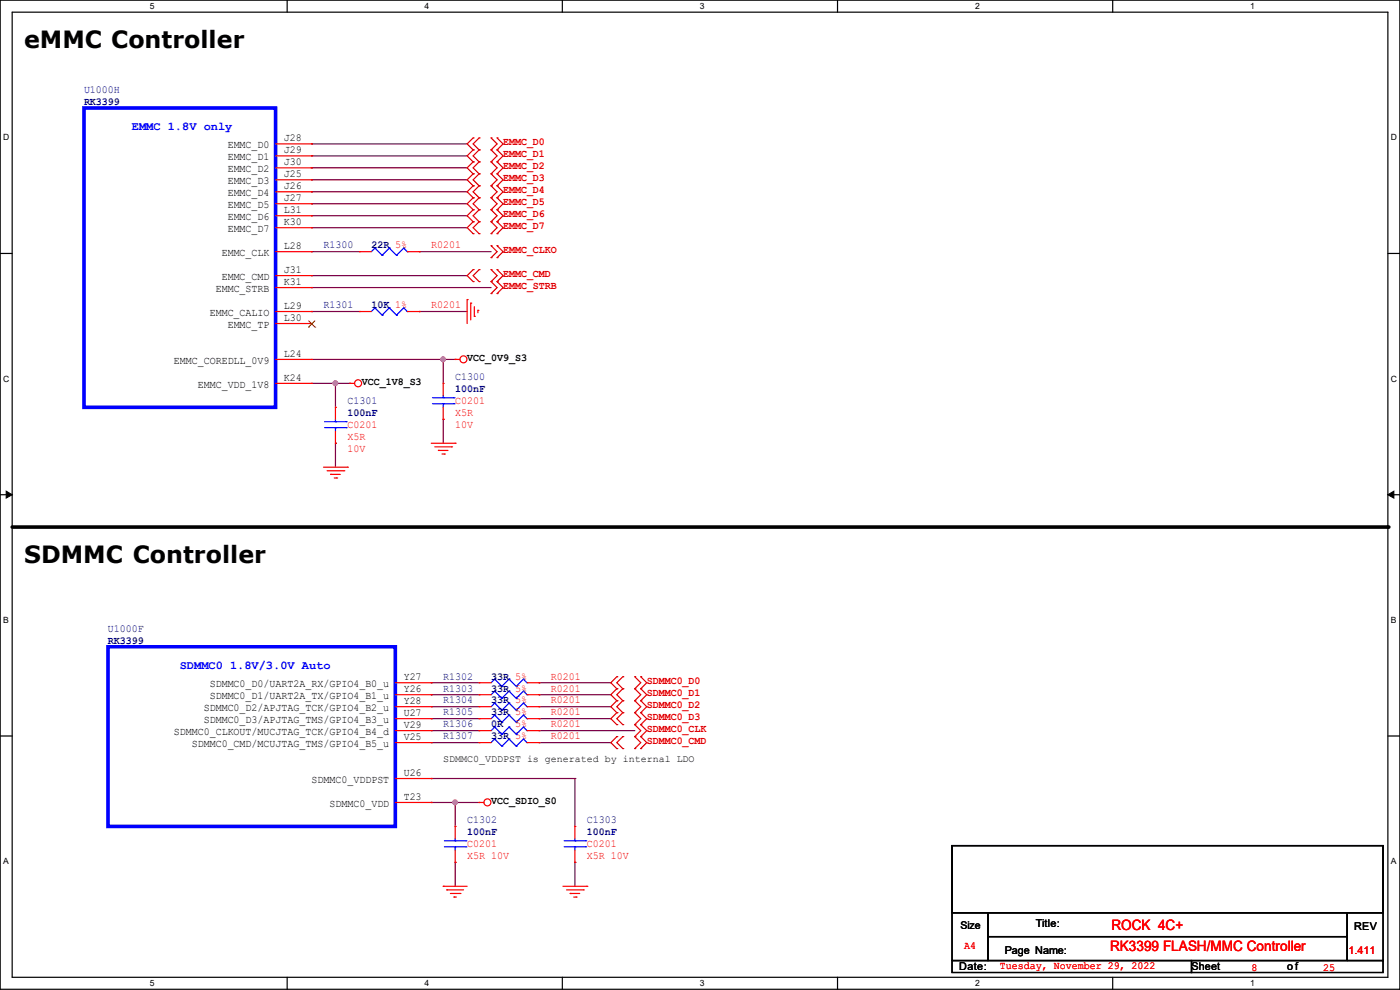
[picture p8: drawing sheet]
<svg xmlns="http://www.w3.org/2000/svg" width="297mm" height="210mm" viewBox="0 0 297 210" stroke-linecap="round" stroke-linejoin="round" font-family="sans-serif">
<path d="M0 0h297v209.8h-297zM2.6 2.6h291.8v204.7h-291.8z" fill="none" stroke="#000" stroke-width=".25"/>
<g fill="#fff">
<path d="M31.7 .3h1v2h-1z"/>
<path d="M31.7 207.6h1v2h-1z"/>
</g>
<path d="M60.9 0v2.6M60.9 207.3v2.5" fill="none" stroke="#000" stroke-width=".25"/>
<g fill="#fff">
<path d="M90.1 .3h1v2h-1z"/>
<path d="M90.1 207.6h1v2h-1z"/>
</g>
<path d="M119.3 0v2.6M119.3 207.3v2.5" fill="none" stroke="#000" stroke-width=".25"/>
<g fill="#fff">
<path d="M148.5 .3h.9v2h-.9z"/>
<path d="M148.5 207.6h.9v2h-.9z"/>
</g>
<path d="M177.7 0v2.6M177.7 207.3v2.5" fill="none" stroke="#000" stroke-width=".25"/>
<g fill="#fff">
<path d="M206.8 .3h1v2h-1z"/>
<path d="M206.8 207.6h1v2h-1z"/>
</g>
<path d="M236.1 0v2.6M236.1 207.3v2.5" fill="none" stroke="#000" stroke-width=".25"/>
<g fill="#fff">
<path d="M265.2 .3h1v2h-1z"/>
<path d="M265.2 207.6h1v2h-1z"/>
<path d="M.7 28.2h1.2v1.9h-1.2z"/>
<path d="M295.1 28.2h1.2v1.9h-1.2z"/>
<path d="M.7 79.3h1.2v2h-1.2z"/>
<path d="M295.1 79.3h1.2v2h-1.2z"/>
</g>
<path d="M0 53.8h2.6M294.4 53.8h2.6" fill="none" stroke="#000" stroke-width=".25"/>
<g fill="#fff">
<path d="M.7 130.5h1.2v2h-1.2z"/>
<path d="M295.1 130.5h1.1v2h-1.1z"/>
</g>
<path d="M0 104.9h2.6M294.4 104.9h2.6" fill="none" stroke="#000" stroke-width=".25"/>
<path d="M1.3 104.2l1.3 .7-1.3 .8zM294.4 104.9l1.3-.7v1.5z" fill="#000" stroke="#000" stroke-width=".21"/>
<g fill="#fff">
<path d="M.7 181.7h1.2v2h-1.2z"/>
<path d="M295.1 181.7h1.1v2h-1.1z"/>
</g>
<path d="M0 156.1h2.6M294.4 156.1h2.6M202 179.4h91.4v14.2h-91.4zM202 193.6h7.6v10.2h-7.6zM209.6 193.6h76.2v5.1h-76.2zM209.6 198.7h76.2v5.1h-76.2zM285.8 193.6h7.6v10.2h-7.6zM202 203.8h50.8v2.5h-50.8zM252.8 203.8h40.6v2.5h-40.6z" fill="none" stroke="#000" stroke-width=".25"/>
<path d="M2.6 111.8h291.8" fill="none" stroke="#000" stroke-width=".76"/>
<circle cx="294.4" cy="111.8" r=".38" fill="#000"/>
<g fill="none" stroke="#800040" stroke-width=".25">
<path d="M66.1 30.5h.1M66.1 38.1h.1M66.1 35.6h.1M66.1 33.1h.1M66.1 30.5h33M66.1 38.1h33M66.1 35.6h33M66.1 33.1h33M66.1 48.3h.1M66.1 45.8h.1M66.1 43.2h.1M66.1 40.7h.1"/>
<path d="M66.1 53.4h.1M66.1 58.5h.1M66.1 48.3h33M66.1 45.8h33M66.1 43.2h33M66.1 40.7h33M66.1 53.4h10.1M66.1 58.5h33M88.9 53.4h.1M88.9 53.4h15.3M66.1 66.1h.1M66.1 61h.1"/>
<path d="M66.1 76.2h30.5M66.1 66.1h10.1M66.1 61h38.1M88.9 66.1h.1M88.9 66.1h10.2M94 76.2h.1M94 76.2v5.1M96.6 76.2h.1M66.1 81.3h8.1M71.2 94h.1M71.2 81.3h.1M71.2 81.3v5.1"/>
<path d="M71.2 94v5.1M74.2 81.3h.1M94 88.9h.1M94 88.9v5.1M91.5 144.8h.1M91.5 147.4h.1M91.5 149.9h.1M91.5 152.4h.1M91.5 157.5h.1M91.5 155h.1M91.5 144.8h10.1M91.5 147.4h10.1"/>
<path d="M91.5 149.9h10.1M91.5 152.4h10.1M91.5 157.5h10.1M91.5 155h10.1M114.3 144.8h.1M114.3 147.4h.1M114.3 149.9h.1M114.3 152.4h.1M114.3 157.5h.1M114.3 155h.1M114.3 144.8h15.3M114.3 147.4h15.3"/>
<path d="M114.3 149.9h15.3M114.3 152.4h15.3M114.3 157.5h15.3M114.3 155h20.4M91.5 165.1h.1M91.5 170.2h.1M91.5 165.1h30.5M91.5 170.2h10.1M96.6 170.2h.1M96.6 170.2v5.1M122 165.1h.1M122 165.1v10.2"/>
<path d="M96.6 182.9h.1M96.6 182.9v5.1M122 182.9h.1M122 182.9v5.1"/>
</g>
<g fill="#f0f" stroke="#f0f" stroke-width=".25">
<circle cx="94" cy="76.2" r=".49"/>
<circle cx="96.5" cy="170.2" r=".49"/>
<circle cx="71.1" cy="81.3" r=".49"/>
</g>
<g fill="none" stroke="#f00" stroke-width=".25">
<path d="M58.5 30.5h7.6M58.5 33.1h7.6M58.5 35.6h7.6M58.5 38.1h7.6M66.1 30.5h.1M66.1 33.1h.1M66.1 35.6h.1M66.1 38.1h.1M58.5 53.4h7.6M58.5 58.5h7.6M58.5 40.7h7.6M58.5 43.2h7.6"/>
<path d="M58.5 45.8h7.6M58.5 48.3h7.6M66.1 53.4h.1M66.1 58.5h.1M66.1 40.7h.1M66.1 43.2h.1M66.1 45.8h.1M66.1 48.3h.1M76.2 53.4h.1M76.2 53.4h2.6M86.4 53.4h2.5M88.9 53.4h.1"/>
<path d="M58.5 76.2h7.6M58.5 66.1h7.6M58.5 61h7.6M58.5 68.6h7.6M66.1 61h.1M66.1 66.1h.1M66.1 68.6h.1M66.1 76.2h.1M76.2 66.1h.1M76.2 66.1h2.6M86.4 66.1h2.5M88.9 66.1h.1"/>
<path d="M96.6 76.2h.1M96.6 76.2h1M99.1 63.5h.1M99.1 63.5v5.1M99.9 64.3h.1M99.9 64.3v3.6M100.6 67.1h.1M100.6 65.1v2M101.4 65.8h.1M101.4 65.8v.5M58.5 81.3h7.6M66.1 81.3h.1"/>
<path d="M68.6 99.1h5.1M69.4 99.9h3.5M71.2 86.4h.1M71.2 94h.1M71.2 86.4v2.5M71.2 91.5v2.5M72.9 99.9h.1M73.7 99.1h.1M74.2 81.3h.1M74.2 81.3h1M91.5 94h5.1M92.2 94.8h3.6"/>
<path d="M93 95.5h.1M93 95.5h2M93.8 96.3h.5M94 81.3h.1M94 88.9h.1M94 81.3v2.6M94 86.4v2.5M94.3 96.3h.1M95.8 94.8h.1M96.6 94h.1M70.1 100.6h.1M70.1 100.6h2.1"/>
<path d="M70.9 101.4h.5M71.4 101.4h.1M83.9 144.8h7.6M83.9 149.9h7.6M83.9 152.4h7.6M83.9 157.5h7.6M83.9 155h7.6M83.9 147.4h7.6M91.5 144.8h.1M91.5 147.4h.1M91.5 149.9h.1M91.5 152.4h.1"/>
<path d="M91.5 155h.1M91.5 157.5h.1M101.6 144.8h.1M101.6 149.9h.1M101.6 152.4h.1M101.6 157.5h.1M101.6 155h.1M101.6 147.4h.1M101.6 144.8h2.6M101.6 149.9h2.6M101.6 152.4h2.6M101.6 157.5h2.6"/>
<path d="M101.6 155h2.6M101.6 147.4h2.6M111.8 144.8h2.5M111.8 149.9h2.5M111.8 152.4h2.5M111.8 157.5h2.5M111.8 155h2.5M111.8 147.4h2.5M114.3 144.8h.1M114.3 149.9h.1M114.3 152.4h.1M114.3 157.5h.1"/>
<path d="M114.3 155h.1M114.3 147.4h.1M83.9 170.2h7.6M83.9 165.1h7.6M91.5 170.2h.1M91.5 165.1h.1M96.6 175.3h.1M96.6 175.3v2.5M101.6 170.2h.1M101.6 170.2h1.1M122 175.3h.1M122 175.3v2.5"/>
<path d="M94 188h.1M94 188h5.1M94.8 188.8h.1M94.8 188.8h3.5M95.5 189.5h2.1M96.3 190.3h.1M96.3 190.3h.5M96.6 182.9h.1M96.6 180.4v2.5M97.6 189.5h.1M119.4 188h5.1M120.2 188.8h3.5"/>
<path d="M120.9 189.5h.1M120.9 189.5h2.1M121.7 190.3h.5M122 182.9h.1M122 180.4v2.5M122.2 190.3h.1M123.7 188.8h.1M124.5 188h.1"/>
<circle cx="98.3" cy="76.2" r=".74"/>
<circle cx="76" cy="81.3" r=".74"/>
<circle cx="103.4" cy="170.2" r=".74"/>
</g>
<g fill="none" stroke="#d50000" stroke-width=".25">
<path d="M100.4 29.3h.1M100.4 31.8h.1M100.4 34.3h.1M100.4 36.9h.1M100.4 39.4h.1M100.4 29.3l-1.3 1.2 1.3 1.3M100.4 36.9l-1.3 1.2 1.3 1.3M100.4 31.8l-1.3 1.3 1.3 1.2M100.4 39.4l-1.3 1.3 1.3 1.3M100.4 34.3l-1.3 1.3 1.3 1.3M101.6 31.8h.1M101.6 29.3h.1"/>
<path d="M101.6 34.3h.1M101.6 36.9h.1M101.6 39.4h.1M101.6 29.3l-1.2 1.2 1.2 1.3M101.6 34.3l-1.2 1.3 1.2 1.3M101.6 31.8l-1.2 1.3 1.2 1.2M101.6 36.9l-1.2 1.2 1.2 1.3M101.6 39.4l-1.2 1.3 1.2 1.3M104.2 31.8h.1M104.2 29.3h.1M104.2 34.3h.1M104.2 36.9h.1"/>
<path d="M104.2 39.4h.1M104.2 34.3l1.3 1.3-1.3 1.3M104.2 29.3l1.3 1.2-1.3 1.3M104.2 36.9l1.3 1.2-1.3 1.3M104.2 31.8l1.3 1.3-1.3 1.2M104.2 39.4l1.3 1.3-1.3 1.3M105.5 31.8h.1M105.5 29.3h.1M105.5 34.3h.1M105.5 36.9h.1M105.5 39.4h.1M105.5 36.9l1.2 1.2-1.2 1.3"/>
<path d="M105.5 29.3l1.2 1.2-1.2 1.3M105.5 39.4l1.2 1.3-1.2 1.3M105.5 31.8l1.2 1.3-1.2 1.2M105.5 34.3l1.2 1.3-1.2 1.3M100.4 42h.1M100.4 44.5h.1M100.4 47h.1M100.4 49.6h.1M100.4 57.2h.1M100.4 59.7h.1M100.4 42l-1.3 1.2 1.3 1.3M100.4 44.5l-1.3 1.3 1.3 1.2"/>
<path d="M100.4 47l-1.3 1.3 1.3 1.3M100.4 57.2l-1.3 1.3 1.3 1.2M101.6 42h.1M101.6 44.5h.1M101.6 47h.1M101.6 49.6h.1M101.6 59.7h.1M101.6 57.2h.1M101.6 42l-1.2 1.2 1.2 1.3M101.6 44.5l-1.2 1.3 1.2 1.2M101.6 47l-1.2 1.3 1.2 1.3M101.6 57.2l-1.2 1.3 1.2 1.2"/>
<path d="M104.2 42h.1M104.2 44.5h.1M104.2 47h.1M104.2 49.6h.1M104.2 54.7h.1M104.2 52.1h.1M104.2 59.7h.1M104.2 57.2h.1M104.2 42l1.3 1.2-1.3 1.3M104.2 44.5l1.3 1.3-1.3 1.2M104.2 47l1.3 1.3-1.3 1.3M104.2 52.1l1.3 1.3-1.3 1.3"/>
<path d="M104.2 57.2l1.3 1.3-1.3 1.2M104.2 59.7l1.3 1.3-1.3 1.3M105.5 42h.1M105.5 44.5h.1M105.5 47h.1M105.5 49.6h.1M105.5 54.7h.1M105.5 52.1h.1M105.5 59.7h.1M105.5 57.2h.1M105.5 42l1.2 1.2-1.2 1.3M105.5 44.5l1.2 1.3-1.2 1.2"/>
<path d="M105.5 47l1.2 1.3-1.2 1.3M105.5 52.1l1.2 1.3-1.2 1.3M105.5 57.2l1.2 1.3-1.2 1.2M105.5 59.7l1.2 1.3-1.2 1.3M104.2 62.3h.1M105.5 62.3h.1M130.9 143.6h.1M130.9 146.1h.1M130.9 148.6h.1M130.9 151.2h.1M130.9 153.7h.1M130.9 156.3h.1"/>
<path d="M130.9 158.8h.1M130.9 146.1l-1.3 1.3 1.3 1.2M130.9 143.6l-1.3 1.2 1.3 1.3M130.9 151.2l-1.3 1.2 1.3 1.3M130.9 148.6l-1.3 1.3 1.3 1.3M130.9 156.3l-1.3 1.2 1.3 1.3M132.1 146.1h.1M132.1 143.6h.1M132.1 148.6h.1M132.1 151.2h.1M132.1 153.7h.1M132.1 158.8h.1"/>
<path d="M132.1 156.3h.1M132.1 148.6l-1.2 1.3 1.2 1.3M132.1 143.6l-1.2 1.2 1.2 1.3M132.1 146.1l-1.2 1.3 1.2 1.2M132.1 151.2l-1.2 1.2 1.2 1.3M132.1 156.3l-1.2 1.2 1.2 1.3M134.7 156.3h.1M134.7 153.7h.1M134.7 146.1h.1M134.7 143.6h.1M134.7 148.6h.1M134.7 151.2h.1"/>
<path d="M134.7 158.8h.1M134.7 153.7l1.2 1.3-1.2 1.3M134.7 143.6l1.2 1.2-1.2 1.3M134.7 151.2l1.2 1.2-1.2 1.3M134.7 146.1l1.2 1.3-1.2 1.2M134.7 148.6l1.2 1.3-1.2 1.3M134.7 156.3l1.2 1.2-1.2 1.3M135.9 156.3h.1M135.9 153.7h.1M135.9 146.1h.1M135.9 143.6h.1M135.9 148.6h.1"/>
<path d="M135.9 151.2h.1M135.9 158.8h.1M135.9 153.7l1.3 1.3-1.3 1.3M135.9 143.6l1.3 1.2-1.3 1.3M135.9 146.1l1.3 1.3-1.3 1.2M135.9 156.3l1.3 1.2-1.3 1.3M135.9 148.6l1.3 1.3-1.3 1.3M135.9 151.2l1.3 1.2-1.3 1.3"/>
</g>
<g fill="none" stroke="#00f" stroke-width=".25">
<path d="M79.5 52.6h.1M79.5 52.6l-.7 .8M79.5 52.6l1.6 1.5M81.1 54.1h.1M82.6 52.6h.1M82.6 52.6l-1.5 1.5M82.6 52.6l1.5 1.5M84.1 54.1h.1M85.6 52.6h.1M85.6 52.6l-1.5 1.5M85.6 52.6l.8 .8M86.4 53.4h.1"/>
<path d="M79.5 65.3h.1M79.5 65.3l-.7 .8M79.5 65.3l1.6 1.5M81.1 66.8h.1M82.6 65.3h.1M82.6 65.3l-1.5 1.5M82.6 65.3l1.5 1.5M84.1 66.8h.1M85.6 65.3h.1M85.6 65.3l-1.5 1.5M85.6 65.3l.8 .8M86.4 66.1h.1"/>
<path d="M68.9 90.7h4.5M68.9 89.5h4.5M71.2 89.5h.1M71.2 90.7h.1M71.2 88.9v.6M71.2 90.7v.8M73.4 90.7h.1M73.4 89.5h.1M91.7 85.6h4.6M91.7 84.4h4.6M94 84.4h.1M94 85.6h.1"/>
<path d="M94 83.9v.5M94 85.6v.8M96.3 85.6h.1M96.3 84.4h.1M104.9 144.1h.1M104.9 149.1h.1M104.9 151.7h.1M104.9 156.8h.1M104.9 154.2h.1M104.9 146.6h.1M104.9 144.1l-.7 .7M104.9 144.1l1.6 1.5"/>
<path d="M104.9 149.1l-.7 .8M104.9 149.1l1.6 1.6M104.9 151.7l-.7 .7M104.9 151.7l1.6 1.5M104.9 156.8l-.7 .7M104.9 156.8l1.6 1.5M104.9 154.2l-.7 .8M104.9 154.2l1.6 1.5M104.9 146.6l-.7 .8M104.9 146.6l1.6 1.5M106.5 145.6h.1M106.5 150.7h.1"/>
<path d="M106.5 153.2h.1M106.5 158.3h.1M106.5 155.7h.1M106.5 148.1h.1M108 144.1h.1M108 149.1h.1M108 151.7h.1M108 156.8h.1M108 154.2h.1M108 146.6h.1M108 144.1l-1.5 1.5M108 144.1l1.5 1.5"/>
<path d="M108 149.1l-1.5 1.6M108 149.1l1.5 1.6M108 151.7l-1.5 1.5M108 151.7l1.5 1.5M108 156.8l-1.5 1.5M108 156.8l1.5 1.5M108 154.2l-1.5 1.5M108 154.2l1.5 1.5M108 146.6l-1.5 1.5M108 146.6l1.5 1.5M109.5 145.6h.1M109.5 150.7h.1"/>
<path d="M109.5 153.2h.1M109.5 158.3h.1M109.5 155.7h.1M109.5 148.1h.1M111 144.1h.1M111 149.1h.1M111 151.7h.1M111 156.8h.1M111 154.2h.1M111 146.6h.1M111 144.1l-1.5 1.5M111 144.1l.8 .7"/>
<path d="M111 149.1l-1.5 1.6M111 149.1l.8 .8M111 151.7l-1.5 1.5M111 151.7l.8 .7M111 156.8l-1.5 1.5M111 156.8l.8 .7M111 154.2l-1.5 1.5M111 154.2l.8 .8M111 146.6l-1.5 1.5M111 146.6l.8 .8M111.8 144.8h.1M111.8 149.9h.1"/>
<path d="M111.8 152.4h.1M111.8 157.5h.1M111.8 155h.1M111.8 147.4h.1M94.3 179.6h4.5M94.3 178.4h4.5M96.6 178.4h.1M96.6 179.6h.1M96.6 177.8v.6M96.6 179.6v.8M98.8 179.6h.1M98.8 178.4h.1"/>
<path d="M119.7 179.6h4.5M119.7 178.4h4.5M122 178.4h.1M122 179.6h.1M122 177.8v.6M122 179.6v.8M124.2 179.6h.1M124.2 178.4h.1"/>
</g>
<path d="M17.8 22.9h40.7v63.5h-40.7zM22.9 137.2h61v38.1h-61z" fill="none" stroke="#00f" stroke-width=".76"/>
<path d="M65.4 69.4h.1M65.4 68l1.5 1.4M66.9 69.4h.1M66.9 68l-1.5 1.4" fill="none" stroke="#804000" stroke-width=".21"/>
<g font-size="5">
<text x="5.1" y="10.2">eMMC Controller</text>
<text x="5.1" y="119.4">SDMMC Controller</text>
</g>
<g font-size="3" fill="#f00">
<text x="235.8" y="197.4">ROCK 4C+</text>
<text x="235.5" y="201.7">RK3399 FLASH/MMC Controller</text>
</g>
<g font-size="2.5" fill="#00f">
<text x="28" y="27.5">EMMC 1.8V only</text>
<text x="38.1" y="141.8">SDMMC0 1.8V/3.0V Auto</text>
</g>
<g font-size="2.3" fill="#000080">
<text x="17.8" y="19.7">U1000H</text>
<text x="17.8" y="22.2">RK3399</text>
<text x="68.6" y="52.7">R1300</text>
<text x="78.8" y="52.7">22R 5%</text>
<text x="68.6" y="65.4">R1301</text>
<text x="78.8" y="65.4">10K 1%</text>
<text x="96.6" y="80.6">C1300</text>
<text x="96.6" y="83.2">100nF</text>
<text x="73.7" y="85.7">C1301</text>
<text x="73.7" y="88.3">100nF</text>
<text x="22.9" y="134">U1000F</text>
<text x="22.9" y="136.5">RK3399</text>
<text x="94" y="144.1">R1302</text>
<text x="94" y="149.2">R1304</text>
<text x="94" y="146.7">R1303</text>
<text x="104.2" y="144.1">33R 5%</text>
<text x="104.2" y="149.2">33R 5%</text>
<text x="104.2" y="146.7">33R 5%</text>
<text x="94" y="151.8">R1305</text>
<text x="94" y="154.3">R1306</text>
<text x="104.2" y="151.8">33R 5%</text>
<text x="104.2" y="154.3">0R</text>
<text x="94" y="156.8">R1307</text>
<text x="104.2" y="156.8">33R 5%</text>
<text x="99.1" y="174.6">C1302</text>
<text x="99.1" y="177.2">100nF</text>
<text x="124.5" y="174.6">C1303</text>
<text x="124.5" y="177.2">100nF</text>
</g>
<g font-size="2.3">
<text x="60.2" y="30">J28</text>
<text x="48.3" y="31.5">EMMC_D0</text>
<text x="48.3" y="34">EMMC_D1</text>
<text x="60.2" y="32.5">J29</text>
<text x="60.2" y="35.1">J30</text>
<text x="48.3" y="36.5">EMMC_D2</text>
<text x="48.3" y="39.1">EMMC_D3</text>
<text x="48.3" y="41.6">EMMC_D4</text>
<text x="60.2" y="37.6">J25</text>
<text x="60.2" y="40.1">J26</text>
<text x="48.3" y="44.2">EMMC_D5</text>
<text x="48.3" y="46.7">EMMC_D6</text>
<text x="60.2" y="42.7">J27</text>
<text x="60.2" y="45.2">L31</text>
<text x="60.2" y="47.8">K30</text>
<text x="48.3" y="49.2">EMMC_D7</text>
<text x="60.2" y="52.8">L28</text>
<text x="47" y="54.3">EMMC_CLK</text>
<text x="47" y="59.4">EMMC_CMD</text>
<text x="60.2" y="57.9">J31</text>
<text x="45.8" y="61.9">EMMC_STRB</text>
<text x="60.2" y="60.5">K31</text>
<text x="60.2" y="65.5">L29</text>
<text x="44.5" y="67">EMMC_CALIO</text>
<text x="48.3" y="69.6">EMMC_TP</text>
<text x="60.2" y="68.1">L30</text>
<text x="36.9" y="77.2">EMMC_COREDLL_0V9</text>
<text x="60.2" y="75.7">L24</text>
<text x="99.1" y="76.6">VCC_0V9_S3</text>
<text x="42" y="82.3">EMMC_VDD_1V8</text>
<text x="60.2" y="80.8">K24</text>
<text x="76.8" y="81.7">VCC_1V8_S3</text>
<text x="44.5" y="145.8">SDMMC0_D0/UART2A_RX/GPIO4_B0_u</text>
<text x="44.5" y="148.3">SDMMC0_D1/UART2A_TX/GPIO4_B1_u</text>
<text x="85.6" y="144.3">Y27</text>
<text x="85.6" y="146.8">Y26</text>
<text x="85.6" y="149.4">Y28</text>
<text x="36.9" y="155.9">SDMMC0_CLKOUT/MUCJTAG_TCK/GPIO4_B4_d</text>
<text x="43.2" y="150.8">SDMMC0_D2/APJTAG_TCK/GPIO4_B2_u</text>
<text x="43.2" y="153.4">SDMMC0_D3/APJTAG_TMS/GPIO4_B3_u</text>
<text x="85.6" y="151.9">U27</text>
<text x="85.6" y="154.4">V29</text>
<text x="40.7" y="158.5">SDMMC0_CMD/MCUJTAG_TMS/GPIO4_B5_u</text>
<text x="85.6" y="157">V25</text>
<text x="66.1" y="166.1">SDMMC0_VDDPST</text>
<text x="85.6" y="164.6">U26</text>
<text x="69.9" y="171.2">SDMMC0_VDD</text>
<text x="85.6" y="169.7">T23</text>
<text x="104.2" y="170.6">VCC_SDIO_S0</text>
<text x="219.7" y="196.7">Title:</text>
<text x="287.3" y="197.2">REV</text>
<text x="213.1" y="202.3">Page Name:</text>
<text x="203.5" y="205.8">Date:</text>
<text x="252.8" y="205.8">Sheet</text>
<text x="273.1" y="205.8">of</text>
</g>
<g font-size="2.3" fill="#d50000">
<text x="106.7" y="30.9">EMMC_D0</text>
<text x="106.7" y="33.4">EMMC_D1</text>
<text x="106.7" y="35.9">EMMC_D2</text>
<text x="106.7" y="38.5">EMMC_D3</text>
<text x="106.7" y="41">EMMC_D4</text>
<text x="106.7" y="43.6">EMMC_D5</text>
<text x="106.7" y="46.1">EMMC_D6</text>
<text x="106.7" y="48.6">EMMC_D7</text>
<text x="106.7" y="53.7">EMMC_CLKO</text>
<text x="106.7" y="58.8">EMMC_CMD</text>
<text x="106.7" y="61.3">EMMC_STRB</text>
<text x="137.2" y="145.2">SDMMC0_D0</text>
<text x="137.2" y="147.7">SDMMC0_D1</text>
<text x="137.2" y="155.3">SDMMC0_CLK</text>
<text x="137.2" y="150.2">SDMMC0_D2</text>
<text x="137.2" y="152.8">SDMMC0_D3</text>
<text x="137.2" y="157.9">SDMMC0_CMD</text>
</g>
<g font-size="2.3" fill="#f00">
<text x="91.5" y="52.7">R0201</text>
<text x="91.5" y="65.4">R0201</text>
<text x="96.6" y="85.7">C0201</text>
<text x="96.6" y="88.3">X5R</text>
<text x="73.7" y="90.8">C0201</text>
<text x="73.7" y="93.3">X5R</text>
<text x="73.7" y="95.9">10V</text>
<text x="96.6" y="90.8">10V</text>
<text x="116.9" y="144.1">R0201</text>
<text x="116.9" y="149.2">R0201</text>
<text x="116.9" y="146.7">R0201</text>
<text x="109.3" y="154.3">5%</text>
<text x="116.9" y="151.8">R0201</text>
<text x="116.9" y="154.3">R0201</text>
<text x="116.9" y="156.8">R0201</text>
<text x="99.1" y="179.7">C0201</text>
<text x="124.5" y="179.7">C0201</text>
<text x="99.1" y="182.2">X5R 10V</text>
<text x="124.5" y="182.2">X5R 10V</text>
<text x="204.5" y="201.3">A4</text>
<text x="286.1" y="202.3">1.411</text>
<text x="212.1" y="205.6">Tuesday, November 29, 2022</text>
<text x="265.5" y="205.9">8</text>
<text x="280.7" y="205.9">25</text>
</g>
<text font-size="2.2" x="203.7" y="197.1">Size</text>
<text font-size="2.1" x="94" y="161.7">SDMMC0_VDDPST is generated by internal LDO</text>
<g font-size="1.8">
<text x="31.8" y="1.9">5</text>
<text x="90.1" y="1.9">4</text>
<text x="148.5" y="1.9">3</text>
<text x="206.8" y="1.9">2</text>
<text x="265.2" y="1.9">1</text>
<text x=".7" y="29.8">D</text>
<text x="295.1" y="29.8">D</text>
<text x=".7" y="80.9">C</text>
<text x="295.1" y="80.9">C</text>
<text x=".7" y="132.1">B</text>
<text x="295.1" y="132.1">B</text>
<text x=".7" y="183.3">A</text>
<text x="295.1" y="183.3">A</text>
<text x="31.8" y="209.2">5</text>
<text x="90.1" y="209.2">4</text>
<text x="148.5" y="209.2">3</text>
<text x="206.8" y="209.2">2</text>
<text x="265.2" y="209.2">1</text>
</g>
</svg>
